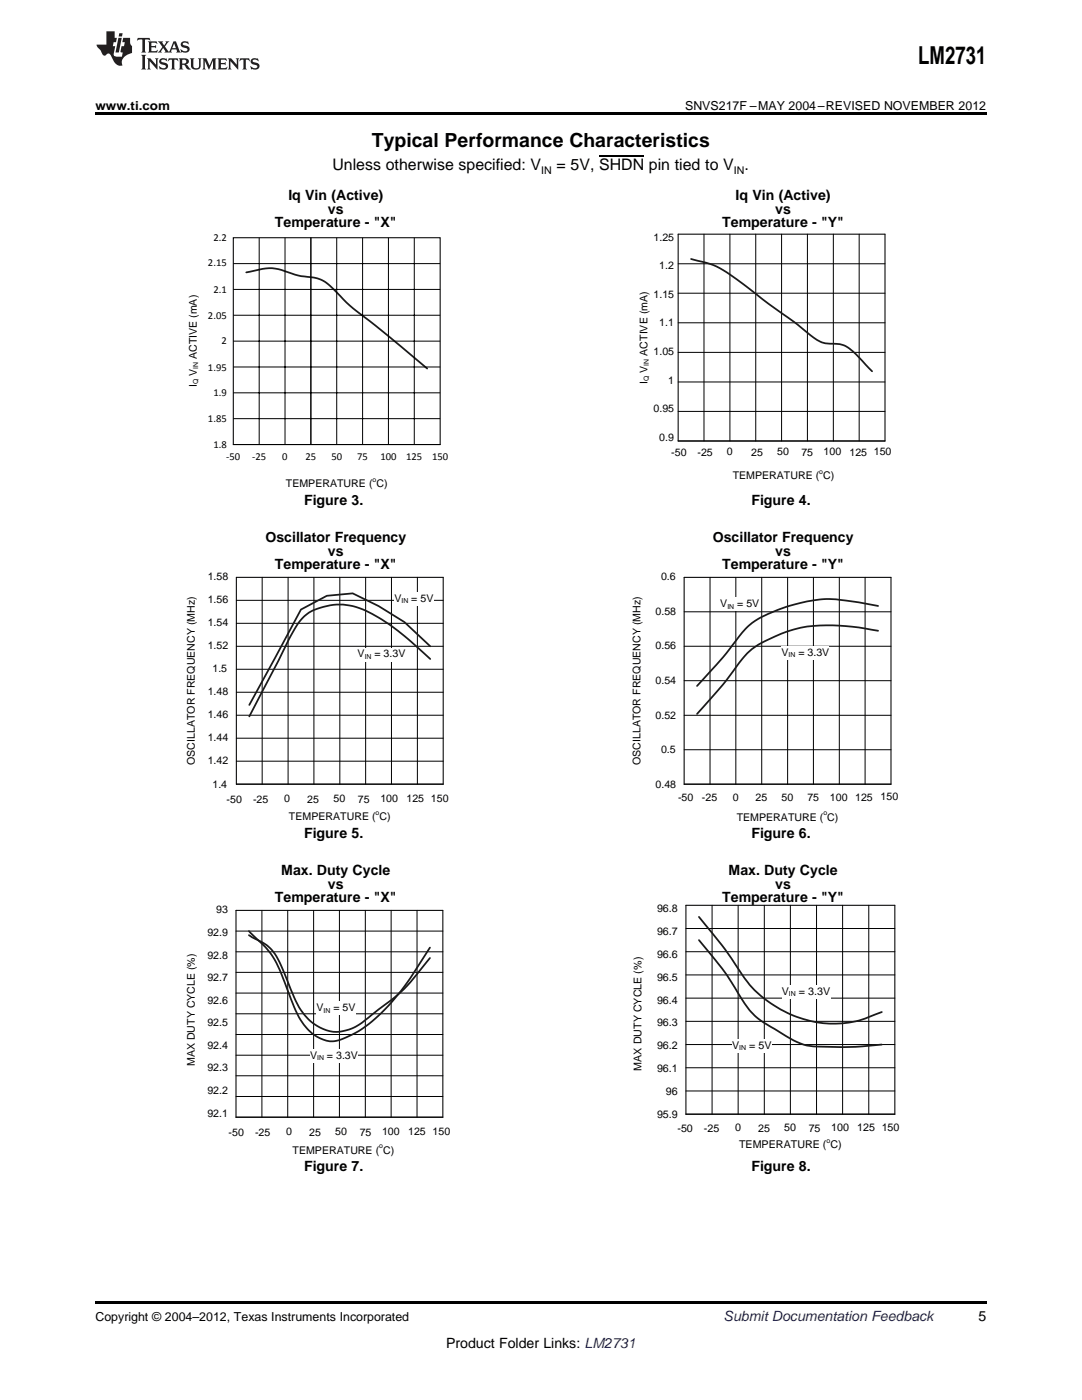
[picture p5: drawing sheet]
<svg xmlns="http://www.w3.org/2000/svg" width="216mm" height="279mm" viewBox="0 0 216 279" stroke-linecap="round" stroke-linejoin="round" font-family="sans-serif">
<path d="M19 259.7h177.8v.5h-177.8z" fill="#000"/>
<g fill="#fff">
<path d="M66.9 235.5h.3v.7h-.3z"/>
<path d="M156.1 235.5h.4v.7h-.4z"/>
</g>
<g fill="none" stroke="#000" stroke-width=".2">
<path d="M47.1 198.2h41.3M47.1 194.1h41.3M47.1 190h41.3M47.1 185.8h41.3M52.3 181.7v41.3M57.4 181.7v41.3M62.6 181.7v41.3M67.7 181.7v41.3M72.9 181.7v41.3M78 181.7v41.3M83.2 181.7v41.3M47.1 218.8h41.3"/>
<path d="M47.1 214.7h41.3M47.1 210.6h41.3M47.1 206.5h41.3M47.1 202.3h41.3M47.1 223h41.3"/>
</g>
<path d="M47.1 181.7h41.3v41.3h-41.3z" fill="none" stroke="#000" stroke-width=".21"/>
<path d="M49.7 186.6l.6 .5a9.1 9.1 0 0 1 5.8 5.7l.7 1.5a34.6 34.6 0 0 0 3.5 7.7 8.8 8.8 0 0 0 7.4 3.9 10.3 10.3 0 0 0 5.8-2.8l1.3-1.1a35.3 35.3 0 0 0 8.4-7.6l2.6-3.2M49.7 185.8l.6 .7a17.9 17.9 0 0 1 5.5 7l1.9 5a17.1 17.1 0 0 0 3.9 7.1 6.3 6.3 0 0 0 6.1 2 24.8 24.8 0 0 0 11-8.2 75.6 75.6 0 0 0 7.1-10.3" fill="none" stroke="#1a1a1a" stroke-width=".35"/>
<g fill="#fff">
<path d="M63.1 199.9h7.8v2.6h-7.8z" fill-rule="evenodd"/>
<path d="M61.9 209.4h9.5v2.7h-9.5z" fill-rule="evenodd"/>
</g>
<g fill="none" stroke="#000" stroke-width=".2">
<path d="M136.9 199.2h41.7M136.9 194.6h41.7M136.9 189.9h41.7M136.9 185.3h41.7M142.1 180.7v41.7M147.3 180.7v41.7M152.5 180.7v41.7M157.7 180.7v41.7M162.9 180.7v41.7M168.1 180.7v41.7M173.4 180.7v41.7M136.9 217.7h41.7"/>
<path d="M136.9 213.1h41.7M136.9 208.5h41.7M136.9 203.8h41.7M136.9 222.4h41.7"/>
</g>
<path d="M136.9 180.7h41.7v41.7h-41.7z" fill="none" stroke="#000" stroke-width=".21"/>
<path d="M139.5 187.6l1.3 1.6a61.3 61.3 0 0 1 7.8 11.1 13.6 13.6 0 0 0 5.9 5 24.7 24.7 0 0 0 6.5 3.3l1.9 .3a73.7 73.7 0 0 0 13.1-.4M139.5 183a91.7 91.7 0 0 1 9.1 12.2 22.6 22.6 0 0 0 20.8 8.9l2.6-.6 4-1.5" fill="none" stroke="#1a1a1a" stroke-width=".36"/>
<g fill="#fff">
<path d="M146.1 207.3h7.8v2.7h-7.8z" fill-rule="evenodd"/>
<path d="M156 196.6h9.7v2.7h-9.7z" fill-rule="evenodd"/>
</g>
<g fill="#fff">
<path d="M66.9 169h.3v.7h-.3z"/>
<path d="M156.1 169h.4v.7h-.4z"/>
</g>
<g fill="none" stroke="#000" stroke-width=".2">
<path d="M47.2 119.8h41.2M52.3 115.2v41.3M57.5 115.2v41.3M62.6 115.2v41.3M67.8 115.2v41.3M73 115.2v41.3M78.1 115.2v41.3M83.3 115.2v41.3M47.2 138.2h41.2M47.2 133.6h41.2M47.2 129h41.2M47.2 124.4h41.2"/>
<path d="M47.2 151.9h41.2M47.2 147.3h41.2M47.2 142.7h41.2M47.2 156.5h41.2"/>
</g>
<path d="M47.2 115.2h41.2v41.3h-41.2z" fill="none" stroke="#000" stroke-width=".21"/>
<path d="M85.8 131.5a52 52 0 0 0-12.2-9.3 11.8 11.8 0 0 0-12.9 .8 26.1 26.1 0 0 0-4.5 7.6l-6.5 12.4M85.8 129l-5.1-4.8-5.2-3.2-5.1-2.6-5.2 .5-5.1 2.7-10.4 19.1" fill="none" stroke="#1a1a1a" stroke-width=".35"/>
<g fill="#fff">
<path d="M78.7 118.2h7.8v2.7h-7.8z" fill-rule="evenodd"/>
<path d="M71.4 129.3h9.5v2.7h-9.5z" fill-rule="evenodd"/>
</g>
<g fill="none" stroke="#000" stroke-width=".2">
<path d="M141.7 115.2v41.3M146.8 115.2v41.3M152 115.2v41.3M157.2 115.2v41.3M162.3 115.2v41.3M167.5 115.2v41.3M172.6 115.2v41.3M136.5 135.8h41.3M136.5 129h41.3M136.5 122.1h41.3M136.5 149.6h41.3M136.5 142.8h41.3"/>
<path d="M136.5 156.5h41.3"/>
</g>
<path d="M136.5 115.2h41.3v41.3h-41.3z" fill="none" stroke="#000" stroke-width=".21"/>
<path d="M175.2 120.9l-2.6-.5a29.6 29.6 0 0 0-9-.8 31.8 31.8 0 0 0-13.5 4.7 22.8 22.8 0 0 0-4.6 5.3l-2.5 3.1-3.9 4.2M175.2 125.9a42 42 0 0 0-15.5-.6 24.8 24.8 0 0 0-10.6 5.1l-1.6 1.9a77.6 77.6 0 0 1-8.4 10.2" fill="none" stroke="#1a1a1a" stroke-width=".35"/>
<g fill="#fff">
<path d="M143.7 119.2h7.8v2.7h-7.8z" fill-rule="evenodd"/>
<path d="M155.9 128.9h9.6v2.7h-9.6z" fill-rule="evenodd"/>
</g>
<g fill="#fff">
<path d="M66.9 102.6h.3v.7h-.3z"/>
<path d="M156.1 102.6h.4v.7h-.4z"/>
</g>
<g fill="none" stroke="#000" stroke-width=".2">
<path d="M46.6 52.6h41.2M46.6 57.8h41.2M51.7 47.4v41.3M56.9 47.4v41.3M62 47.4v41.3M67.2 47.4v41.3M72.4 47.4v41.3M77.5 47.4v41.3M82.7 47.4v41.3M135.3 52.6h41.3M135.3 58.5h41.3M140.5 46.7v41.3"/>
<path d="M145.6 46.7v41.3M150.8 46.7v41.3M156 46.7v41.3M161.1 46.7v41.3M166.3 46.7v41.3M171.4 46.7v41.3M46.6 62.9h41.2M46.6 68.1h41.2M46.6 73.2h41.2M46.6 78.4h41.2M135.3 76.2h41.3M135.3 70.3h41.3"/>
<path d="M135.3 64.4h41.3M46.6 83.6h41.2M46.6 88.7h41.2M135.3 82.1h41.3M135.3 88h41.3"/>
</g>
<path d="M49.1 54.4l.7-.2a10.9 10.9 0 0 1 6.4-.3 17.8 17.8 0 0 0 6.5 1.5 7.4 7.4 0 0 1 4.5 3 33.8 33.8 0 0 0 6.4 5.6l11.6 9.6M137.9 51.7a19.8 19.8 0 0 1 6.4 2.2l3.9 2.7 5.2 4a93.7 93.7 0 0 1 9 6.8 6 6 0 0 0 4.5 1.2 4.6 4.6 0 0 1 3.2 1.5l3.9 4" fill="none" stroke="#1a1a1a" stroke-width=".35"/>
<path d="M46.6 47.4h41.2v41.3h-41.2zM135.3 46.7h41.3v41.3h-41.3z" fill="none" stroke="#000" stroke-width=".21"/>
<path d="M19 22.5h177.8v.5h-177.8z" fill="#000"/>
<g fill="#231f20">
<path d="M27.5 7.6l-.1 .5 .4-.2h.6v.1v2.1l-.2 .4h1l-.3-.4v-2.1l.1-.1h.5l.5 .2-.2-.5zM29.5 8.3l.2 .3v1.5l-.2 .4h1.8l.2-.6a1.04 1.04 0 0 1-1.3 .2v-.7h.6l.3 .2v-.6l-.3 .2h-.6v-.6l.8-.1 .4 .3-.2-.5zM31.5 8.3l.9 1.1-.9 1.1h.8l-.2-.2 .5-.7 .4 .7-.2 .2h1.5l-.1-.2 .1-.4h.9l.1 .4-.2 .2h1l-.3-.3-.7-1.9h-.5l-.9 2-.8-1 .9-1h-.8l.1 .3-.3 .5-.4-.6 .2-.2zM34.7 8.6l.4 1h-.7zM36.3 8.4a.63 .63 0 0 0-.2 .7 .63 .63 0 0 0 .6 .4l.6 .2 .1 .2a.75 .75 0 0 1-.7 .4 .75 .75 0 0 1-.6-.5l.1 .7 .1-.1a1.11 1.11 0 0 0 1.5-.6 1.13 1.13 0 0 0-1.2-.8l-.1-.4a1.04 1.04 0 0 1 1.2 .2l-.2-.5-.1 .1-.5-.2zM28.2 10.9l.2 .4v2.2l-.2 .4h1l-.3-.4v-2.2l.3-.4zM29.3 11.6l.3 .4v1.5l-.3 .4h.8l-.2-.4v-1.3l1.5 1.7v-1.9l.2-.4h-.7l.2 .4v.9l-1.1-1.3zM32 11.8a.62 .62 0 0 0-.2 .7 .62 .62 0 0 0 .6 .4l.6 .1 .1 .3a.76 .76 0 0 1-.7 .3 .76 .76 0 0 1-.6-.4l.1 .7 .1-.1a1.11 1.11 0 0 0 1.5-.6 1.13 1.13 0 0 0-1.2-.8l-.1-.4a1.04 1.04 0 0 1 1.2 .2l-.2-.6-.1 .1-.5-.1zM33.7 11.6l-.2 .6a.61 .61 0 0 1 .8-.3v1.6l-.2 .4h.9l-.2-.4v-1.6a.63 .63 0 0 1 .8 .3l-.2-.6zM35.6 11.6l.3 .4v1.5l-.3 .4h1l-.2-.2v-.8l.5 .2a.76 .76 0 0 0 1.2 .7l-1-1a.58 .58 0 0 0 .6-.5 .58 .58 0 0 0-.5-.6zM36.4 11.9h.1a.45 .45 0 0 1 .5 .1 .45 .45 0 0 1 .1 .5l-.7 .2zM37.9 11.6l.2 .2a2.17 2.17 0 0 0 .3 1.9 .99 .99 0 0 0 1.6-.6v-1.1l.2-.4h-.7l.2 .2a1.92 1.92 0 0 1-.2 1.8 .6 .6 0 0 1-.9-.5v-1.1l.2-.4zM40.4 11.6l.2 .4v1.5l-.2 .4h.7l-.2-.4v-1.4l.8 1.8 .8-1.8v1.4l-.2 .4h.9l-.2-.4v-1.5l.2-.4h-.8l-.6 1.5-.6-1.5zM43.4 11.6l.2 .4v1.5l-.2 .4h1.8l.2-.6a1.04 1.04 0 0 1-1.3 .1v-.6h.5l.4 .2v-.6l-.4 .2h-.5v-.7h.8l.3 .3-.1-.6zM45.5 11.6l.2 .4v1.5l-.2 .4h.7l-.2-.4v-1.3l1.5 1.7v-1.9l.2-.4h-.7l.2 .4v.9l-1.1-1.3zM47.9 11.6l-.1 .6a.61 .61 0 0 1 .8-.3v1.6l-.3 .4h1l-.3-.4 .1-1.6a.63 .63 0 0 1 .7 .3l-.1-.6zM50.2 11.8a.62 .62 0 0 0-.2 .7 .62 .62 0 0 0 .6 .4l.6 .1 .2 .3a.76 .76 0 0 1-.8 .3 .76 .76 0 0 1-.6-.4l.1 .7 .2-.1a1.11 1.11 0 0 0 1.5-.6 1.13 1.13 0 0 0-1.3-.8l-.1-.4a1.04 1.04 0 0 1 1.2 .2l-.1-.6-.2 .1-.5-.1z"/>
<path d="M21.2 6.3v2.6h-1.9l.1 .4 .7 .9a.91 .91 0 0 0 1 .8 .56 .56 0 0 1 .5-.3 .56 .56 0 0 1 .5 .3l.4 .8a1.53 1.53 0 0 0 1.9 1.2 1.54 1.54 0 0 1 1-2.1l.9-.3v-1.4a1.52 1.52 0 0 1-.3-1.6h-1.4l-.2 .8h.5l-.2 .8h-.4l-.2 1v.2l.4 .1-.2 .8a1.93 1.93 0 0 1-1.6-.3l.3-1.8h-.5l.2-.8h.4l.2-.8h-.4v-1.3zM23.6 7.6l-.6 2.9h.7l.6-2.9zM23.8 6.6l-.1 .7h.6l.2-.7z"/>
</g>
<path d="M119.6 31.2h8.9" fill="none" stroke="#000" stroke-width=".21"/>
<text font-size="4.9" x="183.2" y="12.8">LM2731</text>
<text font-size="3.9" x="74.2" y="29.3">Typical Performance Characteristics</text>
<g font-size="3.2">
<text x="66.3" y="34">Unless otherwise specified: V</text>
<text x="111.1" y="34">= 5V, SHDN pin tied to V .</text>
</g>
<g font-size="2.8">
<text x="57.5" y="40">Iq Vin (Active)</text>
<text x="146.8" y="40">Iq Vin (Active)</text>
<text x="54.9" y="45.3">Temperature - &quot;X&quot;</text>
<text x="65.4" y="42.7">vs</text>
<text x="144.1" y="45.3">Temperature - &quot;Y&quot;</text>
<text x="154.7" y="42.7">vs</text>
<text x="60.7" y="100.8">Figure 3.</text>
<text x="149.9" y="100.8">Figure 4.</text>
<text x="53" y="108.2">Oscillator Frequency</text>
<text x="54.9" y="113.6">Temperature - &quot;X&quot;</text>
<text x="65.4" y="110.9">vs</text>
<text x="142.2" y="108.2">Oscillator Frequency</text>
<text x="144.1" y="113.6">Temperature - &quot;Y&quot;</text>
<text x="154.7" y="110.9">vs</text>
<text x="60.7" y="167.3">Figure 5.</text>
<text x="149.9" y="167.3">Figure 6.</text>
<text x="56.1" y="174.7">Max. Duty Cycle</text>
<text x="65.4" y="177.3">vs</text>
<text x="145.4" y="174.7">Max. Duty Cycle</text>
<text x="154.7" y="177.3">vs</text>
<text x="54.9" y="180">Temperature - &quot;X&quot;</text>
<text x="144.1" y="180">Temperature - &quot;Y&quot;</text>
<text x="60.7" y="233.7">Figure 7.</text>
<text x="149.9" y="233.7">Figure 8.</text>
<text x="195.3" y="263.6">5</text>
<text x="89" y="269">Product Folder Links: LM2731</text>
</g>
<text font-size="2.8" fill="#0000c8" x="144.4" y="263.6">Submit Documentation Feedback</text>
<g font-size="2.5">
<text x="19.1" y="21.9">www.ti.com</text>
<text x="136.7" y="21.9">SNVS217F –MAY 2004–REVISED NOVEMBER 2012</text>
<text x="19.1" y="263.6">Copyright © 2004–2012, Texas Instruments Incorporated</text>
</g>
<g font-size="2.1">
<text x="108" y="34.6">IN</text>
<text x="146.4" y="34.6">IN</text>
<text x="41.5" y="53.2">2.15</text>
<text x="42.6" y="48.1">2.2</text>
<text x="130.4" y="48.1">1.25</text>
<text x="131.6" y="53.8">1.2</text>
<text x="42.6" y="58.4">2.1</text>
<text x="130.4" y="59.5">1.15</text>
<text x="41.5" y="63.6">2.05</text>
<text x="131.6" y="65.2">1.1</text>
<text x="39.2" y="71.7" transform="rotate(-90 39.2 71.7)">ACTIVE (mA)</text>
<text x="44.2" y="68.7">2</text>
<text x="129.2" y="71" transform="rotate(-90 129.2 71)">ACTIVE (mA)</text>
<text x="130.4" y="70.9">1.05</text>
<text x="39.2" y="77.3" transform="rotate(-90 39.2 77.3)">I</text>
<text x="39.2" y="75.1" transform="rotate(-90 39.2 75.1)">V</text>
<text x="41.5" y="74">1.95</text>
<text x="129.2" y="76.6" transform="rotate(-90 129.2 76.6)">I</text>
<text x="129.2" y="74.4" transform="rotate(-90 129.2 74.4)">V</text>
<text x="133.3" y="76.6">1</text>
<text x="42.6" y="79">1.9</text>
<text x="130.4" y="82.2">0.95</text>
<text x="41.5" y="84.2">1.85</text>
<text x="42.6" y="89.4">1.8</text>
<text x="131.6" y="87.9">0.9</text>
<text x="45.2" y="91.9">-50</text>
<text x="50.3" y="91.9">-25</text>
<text x="56.3" y="91.9">0</text>
<text x="61" y="91.9">25</text>
<text x="66.1" y="91.9">50</text>
<text x="71.3" y="91.9">75</text>
<text x="75.9" y="91.9">100</text>
<text x="81" y="91.9">125</text>
<text x="86.2" y="91.9">150</text>
<text x="133.9" y="91">-50</text>
<text x="139.2" y="91">-25</text>
<text x="145.1" y="90.9">0</text>
<text x="146.2" y="95.5">TEMPERATURE ( C)</text>
<text x="149.9" y="90.9">25</text>
<text x="155.1" y="90.9">50</text>
<text x="159.9" y="91">75</text>
<text x="164.3" y="90.9">100</text>
<text x="169.5" y="90.9">125</text>
<text x="174.4" y="90.9">150</text>
<text x="57" y="97.3">TEMPERATURE ( C)</text>
<text x="41.5" y="115.8">1.58</text>
<text x="131.9" y="115.8">0.6</text>
<text x="41.5" y="125">1.54</text>
<text x="41.5" y="120.4">1.56</text>
<text x="78.7" y="120.1">V</text>
<text x="82.1" y="120.1">= 5V</text>
<text x="130.8" y="122.7">0.58</text>
<text x="143.7" y="121.2">V</text>
<text x="147.1" y="121.2">= 5V</text>
<text x="41.5" y="129.6">1.52</text>
<text x="71.4" y="131.2">V</text>
<text x="74.7" y="131.2">= 3.3V</text>
<text x="130.8" y="129.6">0.56</text>
<text x="155.9" y="130.8">V</text>
<text x="159.3" y="130.8">= 3.3V</text>
<text x="42.4" y="134.2">1.5</text>
<text x="130.8" y="136.5">0.54</text>
<text x="41.5" y="143.4">1.46</text>
<text x="41.5" y="138.8">1.48</text>
<text x="130.8" y="143.4">0.52</text>
<text x="41.5" y="148">1.44</text>
<text x="38.9" y="152.7" transform="rotate(-90 38.9 152.7)">OSCILLATOR FREQUENCY (MHz)</text>
<text x="41.5" y="152.6">1.42</text>
<text x="127.8" y="152.7" transform="rotate(-90 127.8 152.7)">OSCILLATOR FREQUENCY (MHz)</text>
<text x="131.9" y="150.3">0.5</text>
<text x="42.4" y="157.2">1.4</text>
<text x="45.2" y="160.2">-50</text>
<text x="50.5" y="160.2">-25</text>
<text x="56.7" y="160.1">0</text>
<text x="61.3" y="160.2">25</text>
<text x="66.5" y="160.1">50</text>
<text x="71.4" y="160.2">75</text>
<text x="75.9" y="160.1">100</text>
<text x="81.1" y="160.1">125</text>
<text x="86" y="160.1">150</text>
<text x="130.8" y="157.2">0.48</text>
<text x="135.3" y="159.9">-50</text>
<text x="140.1" y="159.8">-25</text>
<text x="146.2" y="159.8">0</text>
<text x="150.8" y="159.8">25</text>
<text x="155.9" y="159.9">50</text>
<text x="161.1" y="159.8">75</text>
<text x="165.6" y="159.8">100</text>
<text x="170.6" y="159.8">125</text>
<text x="175.7" y="159.7">150</text>
<text x="57.7" y="163.7">TEMPERATURE ( C)</text>
<text x="147" y="163.8">TEMPERATURE ( C)</text>
<text x="43.1" y="182.3">93</text>
<text x="131.1" y="182.1">96.8</text>
<text x="41.4" y="191.3">92.8</text>
<text x="41.4" y="186.8">92.9</text>
<text x="131.1" y="191.2">96.6</text>
<text x="131.1" y="186.6">96.7</text>
<text x="41.4" y="195.8">92.7</text>
<text x="131.1" y="195.7">96.5</text>
<text x="41.4" y="200.3">92.6</text>
<text x="63.1" y="201.8">V</text>
<text x="66.5" y="201.8">= 5V</text>
<text x="131.1" y="200.3">96.4</text>
<text x="156" y="198.6">V</text>
<text x="159.4" y="198.6">= 3.3V</text>
<text x="41.4" y="209.3">92.4</text>
<text x="41.4" y="204.8">92.5</text>
<text x="131.1" y="209.4">96.2</text>
<text x="131.1" y="204.8">96.3</text>
<text x="146.1" y="209.3">V</text>
<text x="149.5" y="209.3">= 5V</text>
<text x="38.9" y="212.8" transform="rotate(-90 38.9 212.8)">MAX DUTY CYCLE (%)</text>
<text x="41.4" y="213.8">92.3</text>
<text x="61.9" y="211.3">V</text>
<text x="65.2" y="211.3">= 3.3V</text>
<text x="128" y="213.7" transform="rotate(-90 128 213.7)">MAX DUTY CYCLE (%)</text>
<text x="131.1" y="213.9">96.1</text>
<text x="41.4" y="218.3">92.2</text>
<text x="132.9" y="218.5">96</text>
<text x="41.4" y="222.8">92.1</text>
<text x="45.6" y="226.7">-50</text>
<text x="50.9" y="226.7">-25</text>
<text x="57.1" y="226.6">0</text>
<text x="61.7" y="226.6">25</text>
<text x="66.9" y="226.5">50</text>
<text x="71.8" y="226.7">75</text>
<text x="76.2" y="226.5">100</text>
<text x="81.5" y="226.6">125</text>
<text x="86.3" y="226.5">150</text>
<text x="131.1" y="223">95.9</text>
<text x="135.2" y="225.9">-50</text>
<text x="140.5" y="225.9">-25</text>
<text x="146.7" y="225.8">0</text>
<text x="151.3" y="225.8">25</text>
<text x="156.5" y="225.7">50</text>
<text x="161.4" y="225.9">75</text>
<text x="165.8" y="225.7">100</text>
<text x="171.1" y="225.8">125</text>
<text x="175.9" y="225.7">150</text>
<text x="58.4" y="230.2">TEMPERATURE ( C)</text>
<text x="147.5" y="229.1">TEMPERATURE ( C)</text>
</g>
<g font-size="1.4">
<text x="39.5" y="76.7" transform="rotate(-90 39.5 76.7)">Q</text>
<text x="39.5" y="73.6" transform="rotate(-90 39.5 73.6)">IN</text>
<text x="129.5" y="76" transform="rotate(-90 129.5 76)">Q</text>
<text x="129.5" y="72.9" transform="rotate(-90 129.5 72.9)">IN</text>
<text x="163.5" y="94.5">o</text>
<text x="74.3" y="96.3">o</text>
<text x="80.1" y="120.4">IN</text>
<text x="145.1" y="121.4">IN</text>
<text x="72.8" y="131.5">IN</text>
<text x="157.3" y="131.1">IN</text>
<text x="74.9" y="162.7">o</text>
<text x="164.3" y="162.7">o</text>
<text x="64.6" y="202.1">IN</text>
<text x="157.4" y="198.9">I</text>
<text x="157.8" y="198.9">N</text>
<text x="147.5" y="209.5">IN</text>
<text x="63.3" y="211.6">IN</text>
<text x="75.7" y="229.2">o</text>
<text x="164.9" y="228.1">o</text>
</g>
</svg>
